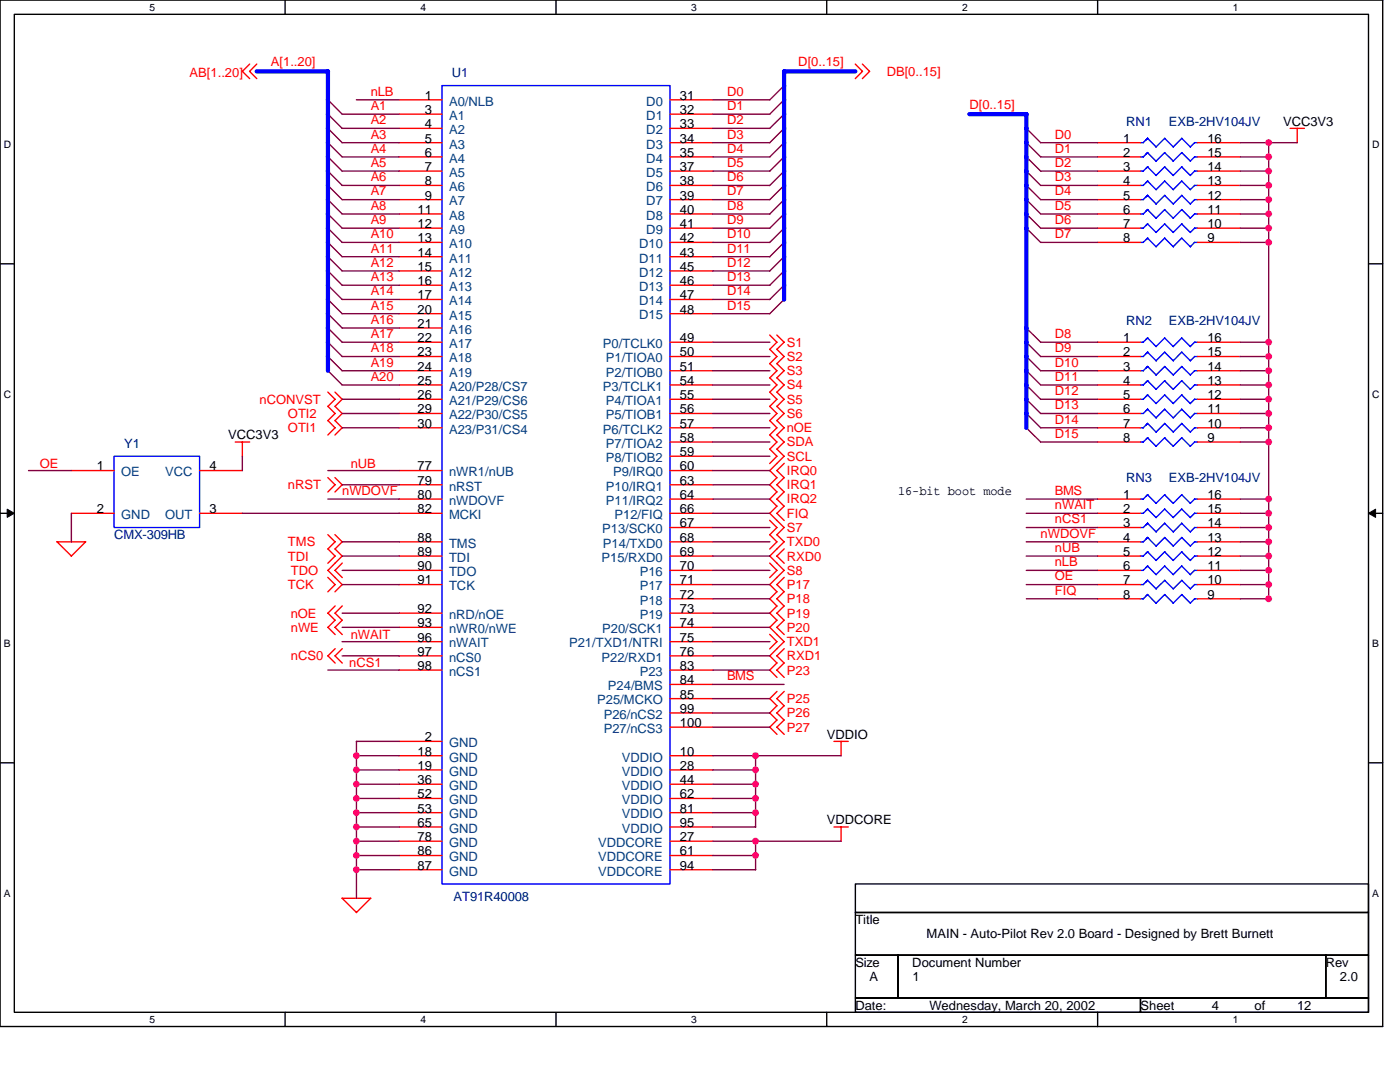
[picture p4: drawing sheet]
<svg xmlns="http://www.w3.org/2000/svg" width="279mm" height="216mm" viewBox="0 0 279 216" stroke-linecap="round" stroke-linejoin="round" font-family="sans-serif">
<path d="M0 0h275.9v204.8h-275.9zM2.9 2.9h270.2v199.1h-270.2z" fill="none" stroke="#000" stroke-width=".28"/>
<g fill="#fff">
<path d="M29.9 .3h1.1v2.3h-1.1z"/>
<path d="M29.9 202.3h1.1v2.3h-1.1z"/>
</g>
<path d="M56.9 0v2.9M56.9 202v2.8" fill="none" stroke="#000" stroke-width=".28"/>
<g fill="#fff">
<path d="M83.9 .3h1.1v2.3h-1.1z"/>
<path d="M83.9 202.3h1.1v2.3h-1.1z"/>
</g>
<path d="M111 0v2.9M111 202v2.8" fill="none" stroke="#000" stroke-width=".28"/>
<g fill="#fff">
<path d="M138 .3h1.1v2.3h-1.1z"/>
<path d="M138 202.3h1.1v2.3h-1.1z"/>
</g>
<path d="M165 0v2.9M165 202v2.8" fill="none" stroke="#000" stroke-width=".28"/>
<g fill="#fff">
<path d="M192 .3h1.1v2.3h-1.1z"/>
<path d="M192 202.3h1.1v2.3h-1.1z"/>
</g>
<path d="M219.1 0v2.9M219.1 202v2.8" fill="none" stroke="#000" stroke-width=".28"/>
<g fill="#fff">
<path d="M246.1 .3h1.1v2.3h-1.1z"/>
<path d="M246.1 202.3h1.1v2.3h-1.1z"/>
<path d="M.7 27.7h1.5v2.3h-1.5z"/>
<path d="M273.8 27.7h1.5v2.3h-1.5z"/>
<path d="M.7 77.5h1.5v2.3h-1.5z"/>
<path d="M273.8 77.5h1.5v2.3h-1.5z"/>
</g>
<path d="M0 52.6h2.9M273.1 52.6h2.8" fill="none" stroke="#000" stroke-width=".28"/>
<g fill="#fff">
<path d="M.7 127.3h1.4v2.3h-1.4z"/>
<path d="M273.8 127.3h1.4v2.3h-1.4z"/>
</g>
<path d="M0 102.4h2.9M273.1 102.4h2.8" fill="none" stroke="#000" stroke-width=".28"/>
<path d="M1.4 101.6l1.5 .8-1.5 .8zM273.1 102.4l1.4-.8v1.6z" fill="#000" stroke="#000" stroke-width=".2"/>
<g fill="#fff">
<path d="M.7 177.1h1.4v2.3h-1.4z"/>
<path d="M273.8 177.1h1.4v2.3h-1.4z"/>
</g>
<path d="M0 152.2h2.9M273.1 152.2h2.8M170.7 176.4h102.4v5.7h-102.4zM170.7 182.1h102.4v8.5h-102.4zM170.7 190.6h8.5v8.6h-8.5zM170.7 199.2h56.9v2.8h-56.9zM179.2 190.6h85.4v8.6h-85.4zM227.6 199.2h45.5v2.8h-45.5zM264.6 190.6h8.5v8.6h-8.5z" fill="none" stroke="#000" stroke-width=".28"/>
<g fill="none" stroke="#f00" stroke-width=".28">
<path d="M49.8 12.8l-1.4 1.4 1.4 1.5M51.2 12.8l-1.4 1.4 1.4 1.5M79.7 19.9h8.5M133.7 19.9h8.6M170.7 12.8l1.4 1.4-1.4 1.5M172.1 12.8l1.4 1.4-1.4 1.5M79.7 25.6h8.5M79.7 22.8h8.5M79.7 28.5h8.5M79.7 31.3h8.5M79.7 34.1h8.5M79.7 37h8.5"/>
<path d="M79.7 39.8h8.5M133.7 25.6h8.6M133.7 22.8h8.6M133.7 28.5h8.6M133.7 31.3h8.6M133.7 34.1h8.6M133.7 37h8.6M133.7 39.8h8.6M219.1 28.5h8.5M219.1 31.3h8.5M219.1 34.1h8.5M219.1 37h8.5"/>
<path d="M219.1 39.8h8.5M239 28.5h8.5M239 31.3h8.5M239 34.1h8.5M239 37h8.5M239 39.8h8.5M257.5 25.6h2.8M258.9 25.6v2.9M79.7 42.7h8.5M79.7 45.5h8.5M79.7 48.4h8.5M79.7 51.2h8.5"/>
<path d="M79.7 54.1h8.5M79.7 56.9h8.5M79.7 59.8h8.5M133.7 42.7h8.6M133.7 45.5h8.6M133.7 48.4h8.6M133.7 51.2h8.6M133.7 54.1h8.6M133.7 56.9h8.6M133.7 59.8h8.6M219.1 42.7h8.5M219.1 45.5h8.5"/>
<path d="M219.1 48.4h8.5M239 42.7h8.5M239 45.5h8.5M239 48.4h8.5M65.4 78.2l1.5 1.5-1.5 1.4M66.8 78.2l1.5 1.5-1.5 1.4M79.7 62.6h8.5M79.7 65.4h8.5M79.7 68.3h8.5M79.7 71.1h8.5M79.7 74h8.5M79.7 76.8h8.5"/>
<path d="M79.7 79.7h8.5M133.7 62.6h8.6M133.7 68.3h8.6M133.7 71.1h8.6M133.7 74h8.6M133.7 76.8h8.6M133.7 79.7h8.6M153.6 66.8l1.4 1.5-1.4 1.4 1.4 1.4-1.4 1.5M153.6 72.5l1.4 1.5-1.4 1.4M153.6 75.4l1.4 1.4-1.4 1.5M153.6 78.2l1.4 1.5-1.4 1.4M155 66.8l1.5 1.5-1.5 1.4 1.5 1.4-1.5 1.5"/>
<path d="M155 72.5l1.5 1.5-1.5 1.4M155 75.4l1.5 1.4-1.5 1.5M155 78.2l1.5 1.5-1.5 1.4M219.1 68.3h8.5M219.1 71.1h8.5M219.1 74h8.5M219.1 76.8h8.5M219.1 79.7h8.5M239 68.3h8.5M239 71.1h8.5M239 74h8.5M239 76.8h8.5"/>
<path d="M239 79.7h8.5M14.2 93.9h8.6M39.8 93.9h8.6M46.9 88.2h2.9M48.4 88.2v2.9M65.4 95.3l1.5 1.4-1.5 1.5M65.4 81.1l1.5 1.4-1.5 1.4M65.4 83.9l1.5 1.5-1.5 1.4M66.8 95.3l1.5 1.4-1.5 1.5M66.8 81.1l1.5 1.4-1.5 1.4M66.8 83.9l1.5 1.5-1.5 1.4M79.7 82.5h8.5"/>
<path d="M79.7 85.4h8.5M79.7 93.9h8.5M79.7 96.7h8.5M79.7 99.6h8.5M133.7 88.2h8.6M133.7 82.5h8.6M133.7 85.4h8.6M133.7 91h8.6M133.7 93.9h8.6M133.7 96.7h8.6M133.7 99.6h8.6M153.6 86.8l1.4 1.4-1.4 1.4"/>
<path d="M153.6 89.6l1.4 1.4-1.4 1.5M153.6 81.1l1.4 1.4-1.4 1.4M153.6 83.9l1.4 1.5-1.4 1.4M155 86.8l1.5 1.4-1.5 1.4M155 89.6l1.5 1.4-2.9 2.9 1.5 1.4M155 81.1l1.5 1.4-1.5 1.4M155 83.9l1.5 1.5-1.5 1.4M155.1 95.3l-1.5 1.4 1.5 1.5M155.1 98.1l-1.5 1.5 1.5 1.4M156.5 95.3l-1.5 1.4 1.5 1.5M156.5 92.5l-1.5 1.4 1.5 1.4M156.5 98.1l-1.5 1.5 1.5 1.4"/>
<path d="M219.1 88.2h8.5M219.1 82.5h8.5M219.1 85.4h8.5M219.1 99.6h8.5M239 88.2h8.5M239 82.5h8.5M239 85.4h8.5M239 99.6h8.5M14.2 102.4h8.6M17.1 108.1l-2.9 2.9M17.1 108.1h-5.7l2.8 2.9M39.8 102.4h8.6"/>
<path d="M65.4 106.7l1.5 1.4-1.5 1.5M65.4 109.5l1.5 1.5-1.5 1.4M65.4 115.2l1.5 1.4-1.5 1.5M66.8 106.7l1.5 1.4-1.5 1.5M66.8 109.5l1.5 1.5-1.5 1.4M66.9 112.4l-1.5 1.4 2.9 2.8-1.5 1.5M68.3 112.4l-1.4 1.4 1.4 1.5M79.7 108.1h8.5M79.7 102.4h8.5M79.7 111h8.5M79.7 113.8h8.5M79.7 116.6h8.5"/>
<path d="M133.7 108.1h8.6M133.7 102.4h8.6M133.7 105.3h8.6M133.7 111h8.6M133.7 113.8h8.6M133.7 116.6h8.6M133.7 119.5h8.6M153.6 106.7l1.4 1.4-1.4 1.5M153.6 103.8l1.4 1.5-1.4 1.4M153.6 112.4l1.4 1.4-1.4 1.5M155 106.7l1.5 1.4-1.5 1.5M155 103.8l1.5 1.5-1.5 1.4"/>
<path d="M155.1 109.5l-1.5 1.5 2.9 2.8-1.5 1.5M155.1 115.2l-1.5 1.4 1.5 1.5M155.1 118l-1.5 1.5 1.5 1.4M155.1 101l-1.5 1.4 1.5 1.5M156.5 109.5l-1.5 1.5 1.5 1.4M156.5 115.2l-1.5 1.4 1.5 1.5M156.5 118l-1.5 1.5 1.5 1.4M156.5 101l-1.5 1.4 1.5 1.5M219.1 108.1h8.5M219.1 102.4h8.5M219.1 105.3h8.5M219.1 111h8.5"/>
<path d="M219.1 113.8h8.5M219.1 116.6h8.5M219.1 119.5h8.5M239 108.1h8.5M239 102.4h8.5M239 105.3h8.5M239 111h8.5M239 113.8h8.5M239 116.6h8.5M239 119.5h8.5M66.9 129.4l-1.5 1.5 1.5 1.4M66.9 123.7l-1.5 1.5 1.5 1.4"/>
<path d="M66.9 120.9l-1.5 1.4 1.5 1.5M68.3 129.4l-1.4 1.5 1.4 1.4M68.3 123.7l-1.4 1.5 1.4 1.4M68.3 120.9l-1.4 1.4 1.4 1.5M79.7 122.3h8.5M79.7 125.2h8.5M79.7 128h8.5M79.7 130.9h8.5M79.7 133.7h8.5M133.7 122.3h8.6M133.7 125.2h8.6M133.7 128h8.6"/>
<path d="M133.7 130.9h8.6M133.7 133.7h8.6M133.7 136.6h8.6M133.7 139.4h8.6M153.6 126.6l1.4 1.4-1.4 1.5M155.1 123.7l-1.5 1.5 2.9 2.8-1.5 1.5M155.1 129.4l-1.5 1.5 1.5 1.4M155.1 120.9l-1.5 1.4 1.5 1.5M155.1 132.3l-1.5 1.4 1.5 1.5M155.1 138l-1.5 1.4 1.5 1.4M156.5 129.4l-1.5 1.5 1.5 1.4M156.5 120.9l-1.5 1.4 1.5 1.5"/>
<path d="M156.5 123.7l-1.5 1.5 1.5 1.4M156.5 132.3l-1.5 1.4 1.5 1.5M156.5 138l-1.5 1.4 1.5 1.4M79.7 147.9h8.5M79.7 159.3h8.5M79.7 156.5h8.5M79.7 153.6h8.5M79.7 150.8h8.5M133.7 142.3h8.6M133.7 145.1h8.6M133.7 159.3h8.6M133.7 156.5h8.6"/>
<path d="M133.7 153.6h8.6M133.7 150.8h8.6M155.1 140.8l-1.5 1.5 1.5 1.4M155.1 143.7l-1.5 1.4 1.5 1.4M156.5 140.8l-1.5 1.5 1.5 1.4M156.5 143.7l-1.5 1.4 1.5 1.4M166.4 147.9h2.9M167.9 147.9v2.9M68.3 179.2l2.8 2.9M68.3 179.2h5.7l-2.9 2.9M79.7 165h8.5M79.7 173.5h8.5"/>
<path d="M79.7 170.7h8.5M79.7 167.9h8.5M79.7 162.2h8.5M133.7 165h8.6M133.7 173.5h8.6M133.7 170.7h8.6M133.7 167.9h8.6M133.7 162.2h8.6M166.4 165h2.9M167.9 165v2.9"/>
</g>
<g fill="none" stroke="#00f" stroke-width=".28">
<path d="M88.2 17.1h45.5v159.3h-45.5zM228.7 30.7l.3-.3-.8 .9h-.6M228.7 33.6l.3-.3-.8 .8h-.6M228.7 39.3l.3-.3-.8 .8h-.6M229 27.6l1.7 1.7M229 30.5l1.7 1.7M229 33.3l1.7 1.7M229 36.1l1.7 1.8M229 39l1.7 1.7M229 27.6l-.8 .9h-.6M229 36.1l-.8 .9h-.6M230.7 29.3l1.8-1.7 1.7 1.7 1.7-1.7 1.7 1.7"/>
<path d="M230.7 32.2l1.8-1.8 1.7 1.8M230.7 35l1.8-1.7 1.7 1.7 1.7-1.7 1.7 1.7M230.7 37.8l1.8-1.7 1.7 1.8 1.7-1.8 1.7 1.8M234.1 32.2l1.8-1.8 1.7 1.8M238.4 28.5h.6M238.4 31.3h.6M238.4 34.1h.6M238.4 37h.6M238.4 39.8h.6M238.4 28.4l-.8 .9M238.4 31.3l-.8 .9M238.4 34.1l-.8 .9"/>
<path d="M238.4 37l-.8 .8M238.4 39.8l-.8 .9M228.7 45l.3-.3-.8 .8h-.6M228.7 47.8l.3-.3-.8 .9h-.6M229 41.8l1.7 1.8M229 44.7l1.7 1.7M229 47.5l1.7 1.8M229 41.8l-.8 .9h-.6M230.7 40.7l1.8-1.7 1.7 1.7 1.7-1.7 1.7 1.7M230.7 43.5l1.8-1.7 1.7 1.8 1.7-1.8 1.7 1.8M230.7 49.2l1.8-1.7 1.7 1.8 1.7-1.8 1.7 1.8M232.5 44.7l-1.8 1.7"/>
<path d="M235.8 44.7l1.8 1.7M235.9 44.7l-1.7 1.7-1.8-1.7M238.4 42.7h.6M238.4 45.5h.6M238.4 48.4h.6M238.4 42.7l-.8 .8M238.4 45.5l-.8 .9M238.4 48.3l-.8 .9M228.7 67.7l.3-.3-.8 .9h-.6M228.7 73.4l.3-.3-.8 .9h-.6M228.7 76.3l.3-.4-.8 .9h-.6M229 67.4l1.7 1.8"/>
<path d="M229 70.3l1.7 1.7M229 73.1l1.7 1.7M229 76l1.7 1.7M229 78.8l1.7 1.7M229 70.3l-.8 .8h-.6M229 78.8l-.8 .9h-.6M230.7 72l1.8-1.7 1.7 1.7 1.7-1.7 1.7 1.7M232.5 67.4l-1.8 1.8M232.5 73.1l-1.8 1.7M232.5 75.9l-1.8 1.8M235.8 67.4l1.8 1.8M235.8 73.1l1.8 1.7"/>
<path d="M235.8 76l1.8 1.7M235.9 67.4l-1.7 1.8-1.8-1.8M235.9 73.1l-1.7 1.7-1.8-1.7M235.9 75.9l-1.7 1.8-1.8-1.7M238.4 68.3h.6M238.4 71.1h.6M238.4 74h.6M238.4 76.8h.6M238.4 79.7h.6M238.4 68.3l-.8 .9M238.4 71.1l-.8 .9M238.4 74l-.8 .8"/>
<path d="M238.4 76.8l-.8 .9M238.4 79.7l-.8 .8M22.8 91h17v14.3h-17zM228.7 81.9l.3-.3-.8 .9h-.6M228.7 87.6l.3-.3-.8 .9h-.6M229 81.7l1.7 1.7M229 84.5l1.7 1.7M229 87.4l1.7 1.7M229 98.7l1.7 1.8M229 84.5l-.8 .9h-.6M229 98.7l-.8 .9h-.6M230.7 80.5l1.8-1.7 1.7 1.7 1.7-1.7 1.7 1.7"/>
<path d="M232.4 81.7l1.8 1.7M232.5 81.6l-1.8 1.8M232.5 84.5l-1.8 1.7M232.5 87.3l-1.8 1.7M232.5 98.7l-1.8 1.7M235.8 81.7l1.8 1.7M235.8 84.5l1.8 1.7M235.8 87.4l1.8 1.7M235.8 98.7l1.8 1.8M235.9 81.6l-1.8 1.8M235.9 84.5l-1.7 1.7-1.8-1.7M235.9 87.3l-1.7 1.8-1.8-1.7"/>
<path d="M235.9 98.7l-1.7 1.8-1.8-1.8M238.4 82.5h.6M238.4 85.4h.6M238.4 88.2h.6M238.4 99.6h.6M238.4 82.5l-.8 .9M238.4 85.3l-.8 .9M238.4 88.2l-.8 .8M238.4 99.6l-.8 .8M228.7 101.9l.3-.3-.8 .8h-.6M228.7 104.7l.3-.3-.8 .9h-.6M228.7 110.4l.3-.3-.8 .9h-.6"/>
<path d="M228.7 116.1l.3-.3-.8 .8h-.6M228.7 118.9l.3-.3-.8 .9h-.6M229 101.6l1.7 1.7M229 104.4l1.7 1.8M229 107.3l1.7 1.7M229 110.1l1.7 1.7M229 112.9l1.7 1.8M229 115.8l1.7 1.7M229 118.6l1.7 1.8M229 107.2l-.8 .9h-.6M229 112.9l-.8 .9h-.6M230.7 103.3l1.8-1.7 1.7 1.7 1.7-1.7 1.7 1.7"/>
<path d="M230.7 117.5l1.8-1.7 1.7 1.7 1.7-1.7 1.7 1.7M232.4 104.4l1.8 1.8M232.4 110.1l1.8 1.7M232.4 112.9l1.8 1.8M232.4 118.6l1.8 1.8M232.5 104.4l-1.8 1.7M232.5 107.2l-1.8 1.8M232.5 110.1l-1.8 1.7M232.5 112.9l-1.8 1.8M232.5 118.6l-1.8 1.8M235.8 104.4l1.8 1.8M235.8 107.3l1.8 1.7"/>
<path d="M235.8 110.1l1.8 1.7M235.8 112.9l1.8 1.8M235.8 118.6l1.8 1.8M235.9 104.4l-1.8 1.7M235.9 107.2l-1.7 1.8-1.8-1.7M235.9 110.1l-1.8 1.7M235.9 112.9l-1.8 1.8M235.9 118.6l-1.8 1.8M238.4 102.4h.6M238.4 105.3h.6M238.4 108.1h.6M238.4 111h.6"/>
<path d="M238.4 113.8h.6M238.4 116.6h.6M238.4 119.5h.6M238.4 102.4l-.8 .9M238.4 105.2l-.8 .9M238.4 108.1l-.8 .9M238.4 110.9l-.8 .9M238.4 113.8l-.8 .9M238.4 116.6l-.8 .9M238.4 119.5l-.8 .9"/>
</g>
<g fill="none" stroke="#800040" stroke-width=".28">
<path d="M65.4 19.9l2.9 2.9M71.1 19.9h8.6M142.3 19.9h11.3M156.5 17.1l-2.9 2.8M156.5 19.9l-2.9 2.9M65.4 31.3l2.9 2.8M65.4 28.4l2.9 2.9M65.4 37l2.9 2.8M65.4 39.8l2.9 2.9M65.4 34.1l2.9 2.9M65.4 25.6l2.9 2.9M65.4 22.8l2.9 2.8"/>
<path d="M68.3 22.8h11.4M68.3 25.6h11.4M68.3 28.5h11.4M68.3 31.3h11.4M68.3 34.1h11.4M68.3 37h11.4M68.3 39.8h11.4M142.3 22.8h11.3M142.3 25.6h11.3M142.3 28.5h11.3M142.3 31.3h11.3M142.3 34.1h11.3"/>
<path d="M142.3 37h11.3M142.3 39.8h11.3M156.5 22.8l-2.9 2.8M156.5 25.6l-2.9 2.9M156.5 28.5l-2.9 2.8M156.5 31.3l-2.9 2.9M156.5 34.1l-2.9 2.9M156.5 37l-2.9 2.9M156.5 39.8l-2.9 2.9M204.8 25.6l2.9 2.9M204.8 28.4l2.9 2.9M204.8 31.3l2.9 2.8"/>
<path d="M204.8 34.1l2.9 2.9M204.8 37l2.9 2.8M204.8 39.8l2.9 2.9M207.7 28.5h11.4M207.7 31.3h11.4M207.7 34.1h11.4M207.7 37h11.4M207.7 39.8h11.4M247.5 28.5h11.4M247.5 31.3h5.7M247.5 34.1h5.7M247.5 37h5.7"/>
<path d="M247.5 39.8h5.7M253.2 28.5v91h-5.7M65.4 45.5l2.9 2.9M65.4 51.2l2.9 2.9M65.4 59.7l2.9 2.9M65.4 56.9l2.9 2.9M65.4 54l2.9 2.9M65.4 48.3l2.9 2.9M65.4 42.7l2.9 2.8M68.3 42.7h11.4M68.3 45.5h11.4M68.3 48.4h11.4"/>
<path d="M68.3 51.2h11.4M68.3 54.1h11.4M68.3 56.9h11.4M68.3 59.8h11.4M142.3 42.7h11.3M142.3 45.5h11.3M142.3 48.4h11.3M142.3 51.2h11.3M142.3 54.1h11.3M142.3 56.9h11.3M142.3 59.8h11.3M156.5 42.7l-2.9 2.9"/>
<path d="M156.5 45.5l-2.9 2.9M156.5 48.4l-2.9 2.8M156.5 51.2l-2.9 2.9M156.5 54.1l-2.9 2.8M156.5 56.9l-2.9 2.9M156.5 59.8l-2.9 2.8M204.8 42.7l2.9 2.8M204.8 45.5l2.9 2.9M207.7 42.7h11.4M207.7 45.5h11.4M207.7 48.4h11.4M247.5 42.7h5.7"/>
<path d="M247.5 45.5h5.7M247.5 48.4h5.7M65.4 65.4l2.9 2.9M65.4 68.3l2.9 2.8M65.4 71.1l2.9 2.9M65.4 62.6l2.9 2.8M65.4 74l2.9 2.8M68.3 62.6h11.4M68.3 65.4h11.4M68.3 68.3h11.4M68.3 71.1h11.4M68.3 74h11.4"/>
<path d="M68.3 79.7h11.4M68.3 76.8h11.4M142.3 62.6h11.3M142.3 68.3h11.3M142.3 71.1h11.3M142.3 74h11.3M142.3 79.7h11.3M142.3 76.8h11.3M204.8 65.4l2.9 2.9M204.8 68.3l2.9 2.8M204.8 71.1l2.9 2.9M204.8 74l2.9 2.8"/>
<path d="M204.8 76.8l2.9 2.9M204.8 79.7l2.9 2.8M207.7 68.3h11.4M207.7 71.1h11.4M207.7 74h11.4M207.7 79.7h11.4M207.7 76.8h11.4M247.5 68.3h5.7M247.5 71.1h5.7M247.5 74h5.7M247.5 79.7h5.7M247.5 76.8h5.7"/>
<path d="M5.7 93.9h8.6M48.4 91v2.9M65.4 93.9h14.3M65.4 99.6h14.3M68.3 85.4h11.4M68.3 82.5h11.4M68.3 96.7h11.4M142.3 85.4h11.3M142.3 82.5h11.3M142.3 88.2h11.3M142.3 93.9h11.3M142.3 91h11.3"/>
<path d="M142.3 96.7h11.3M142.3 99.6h11.3M204.8 82.5l2.9 2.9M204.8 85.3l2.9 2.9M204.8 99.6h14.3M207.7 85.4h11.4M207.7 82.5h11.4M207.7 88.2h11.4M247.5 85.4h5.7M247.5 82.5h5.7M247.5 88.2h5.7M247.5 99.6h5.7"/>
<path d="M14.2 102.4v5.7M48.4 102.4h31.3M68.3 108.1h11.4M68.3 111h11.4M68.3 113.8h11.4M68.3 116.6h11.4M142.3 102.4h11.3M142.3 108.1h11.3M142.3 111h11.3M142.3 113.8h11.3M142.3 116.6h11.3M142.3 105.3h11.3"/>
<path d="M142.3 119.5h11.3M204.8 102.4h14.3M204.8 108.1h14.3M204.8 111h14.3M204.8 113.8h14.3M204.8 116.6h14.3M204.8 105.3h14.3M204.8 119.5h14.3M247.5 102.4h5.7M247.5 108.1h5.7M247.5 111h5.7M247.5 113.8h5.7"/>
<path d="M247.5 116.6h5.7M247.5 105.3h5.7M65.4 133.7h14.3M68.3 128h11.4M68.3 130.9h11.4M68.3 125.2h11.4M68.3 122.3h11.4M142.2 136.6h14.3M142.3 128h11.3M142.3 130.9h11.3M142.3 125.2h11.3M142.3 122.3h11.3"/>
<path d="M142.3 133.7h11.3M142.3 139.4h11.3M71.1 147.9h8.6M71.1 150.8h8.6M71.1 153.6h8.6M71.1 156.5h8.6M71.1 159.3h8.6M71.1 147.9v31.4M142.3 150.8h25.6M142.3 153.6h8.5M142.3 156.5h8.5M142.3 159.3h8.5"/>
<path d="M142.3 142.3h11.3M142.3 145.1h11.3M150.8 150.8v14.2M71.1 162.2h8.6M71.1 165h8.6M71.1 167.9h8.6M71.1 170.7h8.6M71.1 173.5h8.6M142.3 162.2h8.5M142.3 165h8.5M142.3 167.9h25.6M142.3 170.7h8.5"/>
<path d="M142.3 173.5h8.5M150.8 167.8v5.7"/>
</g>
<path d="M51.2 14.2h14.3l-.1 59.8M170.7 14.2h-14.2v45.6M193.5 22.8h11.4M204.8 22.8v62.6" fill="none" stroke="#00f" stroke-width=".85"/>
<g fill="#f0f" stroke="#f0f" stroke-width=".28">
<circle cx="71.1" cy="150.8" r=".56"/>
<circle cx="71.1" cy="153.6" r=".56"/>
<circle cx="71.1" cy="156.5" r=".55"/>
<circle cx="71.1" cy="159.3" r=".56"/>
<circle cx="71.1" cy="162.2" r=".55"/>
<circle cx="71.1" cy="165" r=".56"/>
<circle cx="71.1" cy="167.8" r=".56"/>
<circle cx="71.1" cy="170.7" r=".55"/>
<circle cx="71.1" cy="173.5" r=".56"/>
<circle cx="150.8" cy="162.2" r=".56"/>
<circle cx="150.8" cy="159.3" r=".57"/>
<circle cx="150.8" cy="156.5" r=".56"/>
<circle cx="150.8" cy="153.6" r=".57"/>
<circle cx="150.8" cy="150.8" r=".57"/>
<circle cx="150.8" cy="170.7" r=".56"/>
<circle cx="150.8" cy="167.8" r=".57"/>
<circle cx="253.2" cy="34.1" r=".56"/>
<circle cx="253.2" cy="42.7" r=".56"/>
<circle cx="253.2" cy="71.1" r=".56"/>
<circle cx="253.2" cy="85.3" r=".56"/>
<circle cx="253.2" cy="88.2" r=".57"/>
<circle cx="253.2" cy="99.6" r=".56"/>
<circle cx="253.2" cy="116.6" r=".57"/>
<circle cx="253.2" cy="105.3" r=".56"/>
<circle cx="253.2" cy="108.1" r=".57"/>
<circle cx="253.2" cy="79.7" r=".57"/>
<circle cx="253.2" cy="28.4" r=".56"/>
<circle cx="253.2" cy="31.3" r=".57"/>
<circle cx="253.2" cy="37" r=".57"/>
<circle cx="253.2" cy="74" r=".57"/>
<circle cx="253.2" cy="39.8" r=".57"/>
<circle cx="253.2" cy="45.5" r=".57"/>
<circle cx="253.2" cy="82.5" r=".57"/>
<circle cx="253.2" cy="113.8" r=".56"/>
<circle cx="253.2" cy="119.5" r=".56"/>
<circle cx="253.2" cy="48.4" r=".56"/>
<circle cx="253.2" cy="68.3" r=".57"/>
<circle cx="253.2" cy="76.8" r=".56"/>
<circle cx="253.2" cy="102.4" r=".57"/>
<circle cx="253.2" cy="110.9" r=".57"/>
</g>
<g font-size="2.6" fill="#f00">
<text x="37.8" y="15.4">AB[1..20]</text>
<text x="54.1" y="13.1">A[1..20]</text>
<text x="159.3" y="13.1">D[0..15]</text>
<text x="177" y="15.1">DB[0..15]</text>
<text x="74" y="19.1">nLB</text>
<text x="74" y="21.9">A1</text>
<text x="145.1" y="19.1">D0</text>
<text x="145.1" y="21.9">D1</text>
<text x="193.5" y="21.7">D[0..15]</text>
<text x="74" y="24.8">A2</text>
<text x="74" y="27.6">A3</text>
<text x="145.1" y="24.8">D2</text>
<text x="145.1" y="27.6">D3</text>
<text x="210.5" y="27.6">D0</text>
<text x="74" y="30.5">A4</text>
<text x="74" y="33.3">A5</text>
<text x="145.1" y="30.5">D4</text>
<text x="145.1" y="33.3">D5</text>
<text x="210.5" y="30.5">D1</text>
<text x="210.5" y="33.3">D2</text>
<text x="74" y="36.2">A6</text>
<text x="74" y="39">A7</text>
<text x="74" y="41.9">A8</text>
<text x="145.1" y="36.2">D6</text>
<text x="145.1" y="39">D7</text>
<text x="145.1" y="41.9">D8</text>
<text x="210.5" y="36.2">D3</text>
<text x="210.5" y="39">D4</text>
<text x="210.5" y="41.9">D5</text>
<text x="74" y="44.7">A9</text>
<text x="74" y="47.6">A10</text>
<text x="145.1" y="44.7">D9</text>
<text x="145.1" y="47.6">D10</text>
<text x="210.5" y="44.7">D6</text>
<text x="210.5" y="47.6">D7</text>
<text x="74" y="50.4">A11</text>
<text x="74" y="53.2">A12</text>
<text x="145.1" y="50.4">D11</text>
<text x="145.1" y="53.2">D12</text>
<text x="74" y="56.1">A13</text>
<text x="74" y="58.9">A14</text>
<text x="145.1" y="56.1">D13</text>
<text x="145.1" y="58.9">D14</text>
<text x="74" y="61.8">A15</text>
<text x="74" y="64.6">A16</text>
<text x="145.1" y="61.8">D15</text>
<text x="74" y="67.5">A17</text>
<text x="74" y="70.3">A18</text>
<text x="157" y="69.2">S1</text>
<text x="210.5" y="67.5">D8</text>
<text x="210.5" y="70.3">D9</text>
<text x="74" y="76">A20</text>
<text x="74" y="73.2">A19</text>
<text x="157" y="72">S2</text>
<text x="157" y="74.9">S3</text>
<text x="157" y="77.7">S4</text>
<text x="210.5" y="73.1">D10</text>
<text x="210.5" y="76">D11</text>
<text x="51.8" y="80.6">nCONVST</text>
<text x="57.5" y="83.4">OTI2</text>
<text x="157" y="80.6">S5</text>
<text x="157" y="83.4">S6</text>
<text x="210.5" y="78.8">D12</text>
<text x="210.5" y="81.7">D13</text>
<text x="57.5" y="86.2">OTI1</text>
<text x="157" y="89.1">SDA</text>
<text x="157" y="86.2">nOE</text>
<text x="210.5" y="84.5">D14</text>
<text x="210.5" y="87.4">D15</text>
<text x="8" y="93.3">OE</text>
<text x="70" y="93.3">nUB</text>
<text x="157" y="91.9">SCL</text>
<text x="157" y="94.8">IRQ0</text>
<text x="57.5" y="97.6">nRST</text>
<text x="68.3" y="98.8">nWDOVF</text>
<text x="157" y="97.6">IRQ1</text>
<text x="157" y="100.5">IRQ2</text>
<text x="210.5" y="98.8">BMS</text>
<text x="210.5" y="101.6">nWAIT</text>
<text x="157" y="103.3">FIQ</text>
<text x="157" y="106.2">S7</text>
<text x="207.7" y="107.3">nWDOVF</text>
<text x="210.5" y="104.5">nCS1</text>
<text x="57.5" y="109">TMS</text>
<text x="57.5" y="111.8">TDI</text>
<text x="157" y="109">TXD0</text>
<text x="157" y="111.8">RXD0</text>
<text x="210.5" y="110.1">nUB</text>
<text x="210.5" y="113">nLB</text>
<text x="57.5" y="117.5">TCK</text>
<text x="58" y="114.7">TDO</text>
<text x="157" y="117.5">P17</text>
<text x="157" y="114.7">S8</text>
<text x="210.5" y="115.8">OE</text>
<text x="210.5" y="118.7">FIQ</text>
<text x="58" y="123.2">nOE</text>
<text x="157" y="120.4">P18</text>
<text x="157" y="123.2">P19</text>
<text x="58" y="131.8">nCS0</text>
<text x="58" y="126.1">nWE</text>
<text x="70" y="127.5">nWAIT</text>
<text x="157" y="128.9">TXD1</text>
<text x="157" y="131.8">RXD1</text>
<text x="157" y="126.1">P20</text>
<text x="69.7" y="133.2">nCS1</text>
<text x="145.1" y="135.7">BMS</text>
<text x="157" y="134.6">P23</text>
<text x="157" y="140.3">P25</text>
<text x="157" y="143.1">P26</text>
<text x="157" y="146">P27</text>
</g>
<g font-size="2.6" fill="#000080">
<text x="90.2" y="15.4">U1</text>
<text x="224.7" y="25.1">RN1</text>
<text x="233.3" y="25.1">EXB-2HV104JV</text>
<text x="224.7" y="64.9">RN2</text>
<text x="233.3" y="64.9">EXB-2HV104JV</text>
<text x="24.8" y="89.4">Y1</text>
<text x="224.7" y="96.2">RN3</text>
<text x="233.3" y="96.2">EXB-2HV104JV</text>
<text x="22.8" y="107.6">CMX-309HB</text>
<text x="90.5" y="179.8">AT91R40008</text>
</g>
<g font-size="2.6">
<text x="84.8" y="19.9">1</text>
<text x="84.8" y="22.8">3</text>
<text x="135.7" y="19.9">31</text>
<text x="135.7" y="22.8">32</text>
<text x="84.8" y="25.6">4</text>
<text x="84.8" y="28.4">5</text>
<text x="135.7" y="25.6">33</text>
<text x="135.7" y="28.4">34</text>
<text x="224.2" y="28.4">1</text>
<text x="241" y="28.4">16</text>
<text x="256.1" y="25.1">VCC3V3</text>
<text x="84.8" y="31.3">6</text>
<text x="84.8" y="34.1">7</text>
<text x="135.7" y="31.3">35</text>
<text x="135.7" y="34.1">37</text>
<text x="224.2" y="31.3">2</text>
<text x="224.2" y="34.1">3</text>
<text x="241" y="31.3">15</text>
<text x="241" y="34.1">14</text>
<text x="84.8" y="37">8</text>
<text x="84.8" y="39.8">9</text>
<text x="135.7" y="37">38</text>
<text x="135.7" y="39.8">39</text>
<text x="224.2" y="37">4</text>
<text x="224.2" y="39.8">5</text>
<text x="241" y="37">13</text>
<text x="241" y="39.8">12</text>
<text x="83.3" y="42.7">11</text>
<text x="83.3" y="45.5">12</text>
<text x="135.7" y="42.7">40</text>
<text x="135.7" y="45.5">41</text>
<text x="224.2" y="42.7">6</text>
<text x="224.2" y="45.5">7</text>
<text x="241" y="42.7">11</text>
<text x="241" y="45.5">10</text>
<text x="83.3" y="48.3">13</text>
<text x="83.3" y="51.2">14</text>
<text x="135.7" y="48.3">42</text>
<text x="135.7" y="51.2">43</text>
<text x="224.2" y="48.3">8</text>
<text x="241" y="48.3">9</text>
<text x="83.3" y="54">15</text>
<text x="83.3" y="56.9">16</text>
<text x="83.3" y="59.7">17</text>
<text x="135.7" y="54">45</text>
<text x="135.7" y="56.9">46</text>
<text x="135.7" y="59.7">47</text>
<text x="83.3" y="62.6">20</text>
<text x="83.3" y="65.4">21</text>
<text x="135.7" y="62.6">48</text>
<text x="83.3" y="68.3">22</text>
<text x="83.3" y="71.1">23</text>
<text x="135.7" y="68.3">49</text>
<text x="135.7" y="71.1">50</text>
<text x="224.2" y="68.3">1</text>
<text x="224.2" y="71.1">2</text>
<text x="241" y="68.3">16</text>
<text x="241" y="71.1">15</text>
<text x="83.3" y="74">24</text>
<text x="83.3" y="76.8">25</text>
<text x="135.7" y="74">51</text>
<text x="135.7" y="76.8">54</text>
<text x="224.2" y="74">3</text>
<text x="224.2" y="76.8">4</text>
<text x="241" y="74">14</text>
<text x="241" y="76.8">13</text>
<text x="83.3" y="79.7">26</text>
<text x="83.3" y="82.5">29</text>
<text x="135.7" y="79.7">55</text>
<text x="135.7" y="82.5">56</text>
<text x="224.2" y="79.7">5</text>
<text x="224.2" y="82.5">6</text>
<text x="241" y="79.7">12</text>
<text x="241" y="82.5">11</text>
<text x="45.5" y="87.7">VCC3V3</text>
<text x="83.3" y="85.3">30</text>
<text x="135.7" y="85.3">57</text>
<text x="135.7" y="88.2">58</text>
<text x="224.2" y="85.3">7</text>
<text x="224.2" y="88.2">8</text>
<text x="241" y="85.3">10</text>
<text x="241" y="88.2">9</text>
<text x="19.3" y="93.9">1</text>
<text x="41.8" y="93.9">4</text>
<text x="83.3" y="93.9">77</text>
<text x="135.7" y="91">59</text>
<text x="135.7" y="93.9">60</text>
<text x="83.3" y="96.7">79</text>
<text x="83.3" y="99.6">80</text>
<text x="135.7" y="96.7">63</text>
<text x="135.7" y="99.6">64</text>
<text x="179.2" y="98.8">16-bit boot mode</text>
<text x="224.2" y="99.6">1</text>
<text x="241" y="99.6">16</text>
<text x="19.3" y="102.4">2</text>
<text x="41.8" y="102.4">3</text>
<text x="83.3" y="102.4">82</text>
<text x="135.7" y="102.4">66</text>
<text x="135.7" y="105.2">67</text>
<text x="224.2" y="102.4">2</text>
<text x="224.2" y="105.2">3</text>
<text x="241" y="102.4">15</text>
<text x="241" y="105.2">14</text>
<text x="83.3" y="108.1">88</text>
<text x="83.3" y="110.9">89</text>
<text x="83.3" y="113.8">90</text>
<text x="135.7" y="108.1">68</text>
<text x="135.7" y="110.9">69</text>
<text x="135.7" y="113.8">70</text>
<text x="224.2" y="108.1">4</text>
<text x="224.2" y="110.9">5</text>
<text x="224.2" y="113.8">6</text>
<text x="241" y="108.1">13</text>
<text x="241" y="110.9">12</text>
<text x="241" y="113.8">11</text>
<text x="83.3" y="116.6">91</text>
<text x="135.7" y="116.6">71</text>
<text x="135.7" y="119.5">72</text>
<text x="224.2" y="116.6">7</text>
<text x="224.2" y="119.5">8</text>
<text x="241" y="116.6">10</text>
<text x="241" y="119.5">9</text>
<text x="83.3" y="122.3">92</text>
<text x="83.3" y="125.2">93</text>
<text x="135.7" y="122.3">73</text>
<text x="135.7" y="125.2">74</text>
<text x="83.3" y="128">96</text>
<text x="83.3" y="130.9">97</text>
<text x="135.7" y="128">75</text>
<text x="135.7" y="130.9">76</text>
<text x="83.3" y="133.7">98</text>
<text x="135.7" y="133.7">83</text>
<text x="135.7" y="136.5">84</text>
<text x="135.7" y="139.4">85</text>
<text x="135.7" y="142.2">99</text>
<text x="84.8" y="147.9">2</text>
<text x="135.7" y="145.1">100</text>
<text x="165" y="147.4">VDDIO</text>
<text x="83.3" y="153.6">19</text>
<text x="83.3" y="150.8">18</text>
<text x="135.7" y="150.8">10</text>
<text x="135.7" y="153.6">28</text>
<text x="83.3" y="159.3">52</text>
<text x="83.3" y="156.5">36</text>
<text x="135.7" y="156.5">44</text>
<text x="135.7" y="159.3">62</text>
<text x="83.3" y="167.8">78</text>
<text x="83.3" y="165">65</text>
<text x="83.3" y="162.1">53</text>
<text x="135.7" y="162.1">81</text>
<text x="135.7" y="165">95</text>
<text x="135.7" y="167.8">27</text>
<text x="165" y="164.5">VDDCORE</text>
<text x="83.3" y="173.5">87</text>
<text x="83.3" y="170.7">86</text>
<text x="135.7" y="170.7">61</text>
<text x="135.7" y="173.5">94</text>
<text x="170.7" y="184.4">Title</text>
<text x="184.9" y="187.2">MAIN - Auto-Pilot Rev 2.0 Board - Designed by Brett Burnett</text>
<text x="170.7" y="192.9">Size</text>
<text x="173.5" y="195.8">A</text>
<text x="182.1" y="192.9">Document Number</text>
<text x="182.1" y="195.8">1</text>
<text x="264.6" y="192.9">Rev</text>
<text x="267.4" y="195.8">2.0</text>
<text x="170.7" y="201.5">Date:</text>
<text x="185.5" y="201.5">Wednesday, March 20, 2002</text>
<text x="227.6" y="201.5">Sheet</text>
<text x="241.8" y="201.5">4</text>
<text x="250.4" y="201.5">of</text>
<text x="258.9" y="201.5">12</text>
</g>
<g font-size="2.6" fill="#004080">
<text x="89.6" y="21.1">A0/NLB</text>
<text x="89.6" y="23.9">A1</text>
<text x="129" y="21.1">D0</text>
<text x="129" y="23.9">D1</text>
<text x="89.6" y="26.8">A2</text>
<text x="89.6" y="29.6">A3</text>
<text x="129" y="26.8">D2</text>
<text x="129" y="29.6">D3</text>
<text x="89.6" y="32.5">A4</text>
<text x="89.6" y="35.3">A5</text>
<text x="129" y="32.5">D4</text>
<text x="129" y="35.3">D5</text>
<text x="89.6" y="38.2">A6</text>
<text x="89.6" y="41">A7</text>
<text x="129" y="38.2">D6</text>
<text x="129" y="41">D7</text>
<text x="89.6" y="43.9">A8</text>
<text x="89.6" y="46.7">A9</text>
<text x="129" y="43.9">D8</text>
<text x="129" y="46.7">D9</text>
<text x="89.6" y="49.5">A10</text>
<text x="89.6" y="52.4">A11</text>
<text x="127.5" y="49.5">D10</text>
<text x="127.5" y="52.4">D11</text>
<text x="89.6" y="55.2">A12</text>
<text x="89.6" y="58.1">A13</text>
<text x="127.5" y="55.2">D12</text>
<text x="127.5" y="58.1">D13</text>
<text x="89.6" y="60.9">A14</text>
<text x="89.6" y="63.8">A15</text>
<text x="127.5" y="60.9">D14</text>
<text x="127.5" y="63.8">D15</text>
<text x="89.6" y="66.6">A16</text>
<text x="89.6" y="69.4">A17</text>
<text x="120.3" y="69.4">P0/TCLK0</text>
<text x="89.6" y="72.3">A18</text>
<text x="89.6" y="75.1">A19</text>
<text x="89.6" y="78">A20/P28/CS7</text>
<text x="120.3" y="78">P3/TCLK1</text>
<text x="120.9" y="72.3">P1/TIOA0</text>
<text x="120.9" y="75.1">P2/TIOB0</text>
<text x="89.6" y="80.8">A21/P29/CS6</text>
<text x="89.6" y="83.7">A22/P30/CS5</text>
<text x="120.9" y="80.8">P4/TIOA1</text>
<text x="120.9" y="83.7">P5/TIOB1</text>
<text x="89.6" y="86.5">A23/P31/CS4</text>
<text x="120.3" y="86.5">P6/TCLK2</text>
<text x="120.9" y="89.4">P7/TIOA2</text>
<text x="24.2" y="95.1">OE</text>
<text x="33" y="95.1">VCC</text>
<text x="89.6" y="95.1">nWR1/nUB</text>
<text x="120.9" y="92.2">P8/TIOB2</text>
<text x="122.4" y="95.1">P9/IRQ0</text>
<text x="89.6" y="97.9">nRST</text>
<text x="89.6" y="100.7">nWDOVF</text>
<text x="120.9" y="97.9">P10/IRQ1</text>
<text x="120.9" y="100.8">P11/IRQ2</text>
<text x="24.2" y="103.6">GND</text>
<text x="33" y="103.6">OUT</text>
<text x="89.6" y="103.6">MCKI</text>
<text x="120.2" y="106.4">P13/SCK0</text>
<text x="122.6" y="103.6">P12/FIQ</text>
<text x="89.6" y="109.3">TMS</text>
<text x="89.6" y="112.1">TDI</text>
<text x="120.1" y="112.1">P15/RXD0</text>
<text x="120.3" y="109.3">P14/TXD0</text>
<text x="89.6" y="115">TDO</text>
<text x="89.6" y="117.8">TCK</text>
<text x="127.7" y="115">P16</text>
<text x="127.7" y="117.8">P17</text>
<text x="89.6" y="123.5">nRD/nOE</text>
<text x="127.7" y="120.6">P18</text>
<text x="127.7" y="123.5">P19</text>
<text x="89.6" y="126.3">nWR0/nWE</text>
<text x="89.6" y="129.2">nWAIT</text>
<text x="113.6" y="129.2">P21/TXD1/NTRI</text>
<text x="120.2" y="126.3">P20/SCK1</text>
<text x="89.6" y="132">nCS0</text>
<text x="89.6" y="134.9">nCS1</text>
<text x="120.1" y="132">P22/RXD1</text>
<text x="121.3" y="137.7">P24/BMS</text>
<text x="127.7" y="134.9">P23</text>
<text x="119.2" y="140.6">P25/MCKO</text>
<text x="120.5" y="143.4">P26/nCS2</text>
<text x="89.6" y="149.1">GND</text>
<text x="120.5" y="146.3">P27/nCS3</text>
<text x="89.6" y="154.8">GND</text>
<text x="89.6" y="152">GND</text>
<text x="124.1" y="152">VDDIO</text>
<text x="124.1" y="154.8">VDDIO</text>
<text x="89.6" y="160.5">GND</text>
<text x="89.6" y="157.6">GND</text>
<text x="124.1" y="157.6">VDDIO</text>
<text x="124.1" y="160.5">VDDIO</text>
<text x="89.6" y="166.2">GND</text>
<text x="89.6" y="163.3">GND</text>
<text x="124.1" y="163.3">VDDIO</text>
<text x="124.1" y="166.2">VDDIO</text>
<text x="89.6" y="171.9">GND</text>
<text x="89.6" y="169">GND</text>
<text x="119.4" y="169">VDDCORE</text>
<text x="119.4" y="171.9">VDDCORE</text>
<text x="89.6" y="174.7">GND</text>
<text x="119.4" y="174.7">VDDCORE</text>
</g>
<g font-size="2">
<text x="29.9" y="2.1">5</text>
<text x="83.9" y="2.1">4</text>
<text x="138" y="2.1">3</text>
<text x="192" y="2.1">2</text>
<text x="246.1" y="2.1">1</text>
<text x=".7" y="29.6">D</text>
<text x="273.8" y="29.6">D</text>
<text x=".7" y="79.4">C</text>
<text x="273.8" y="79.4">C</text>
<text x=".7" y="129.2">B</text>
<text x="273.8" y="129.2">B</text>
<text x=".7" y="178.9">A</text>
<text x="273.8" y="178.9">A</text>
<text x="29.9" y="204.1">5</text>
<text x="83.9" y="204.1">4</text>
<text x="138" y="204.1">3</text>
<text x="192" y="204.1">2</text>
<text x="246.1" y="204.1">1</text>
</g>
</svg>
